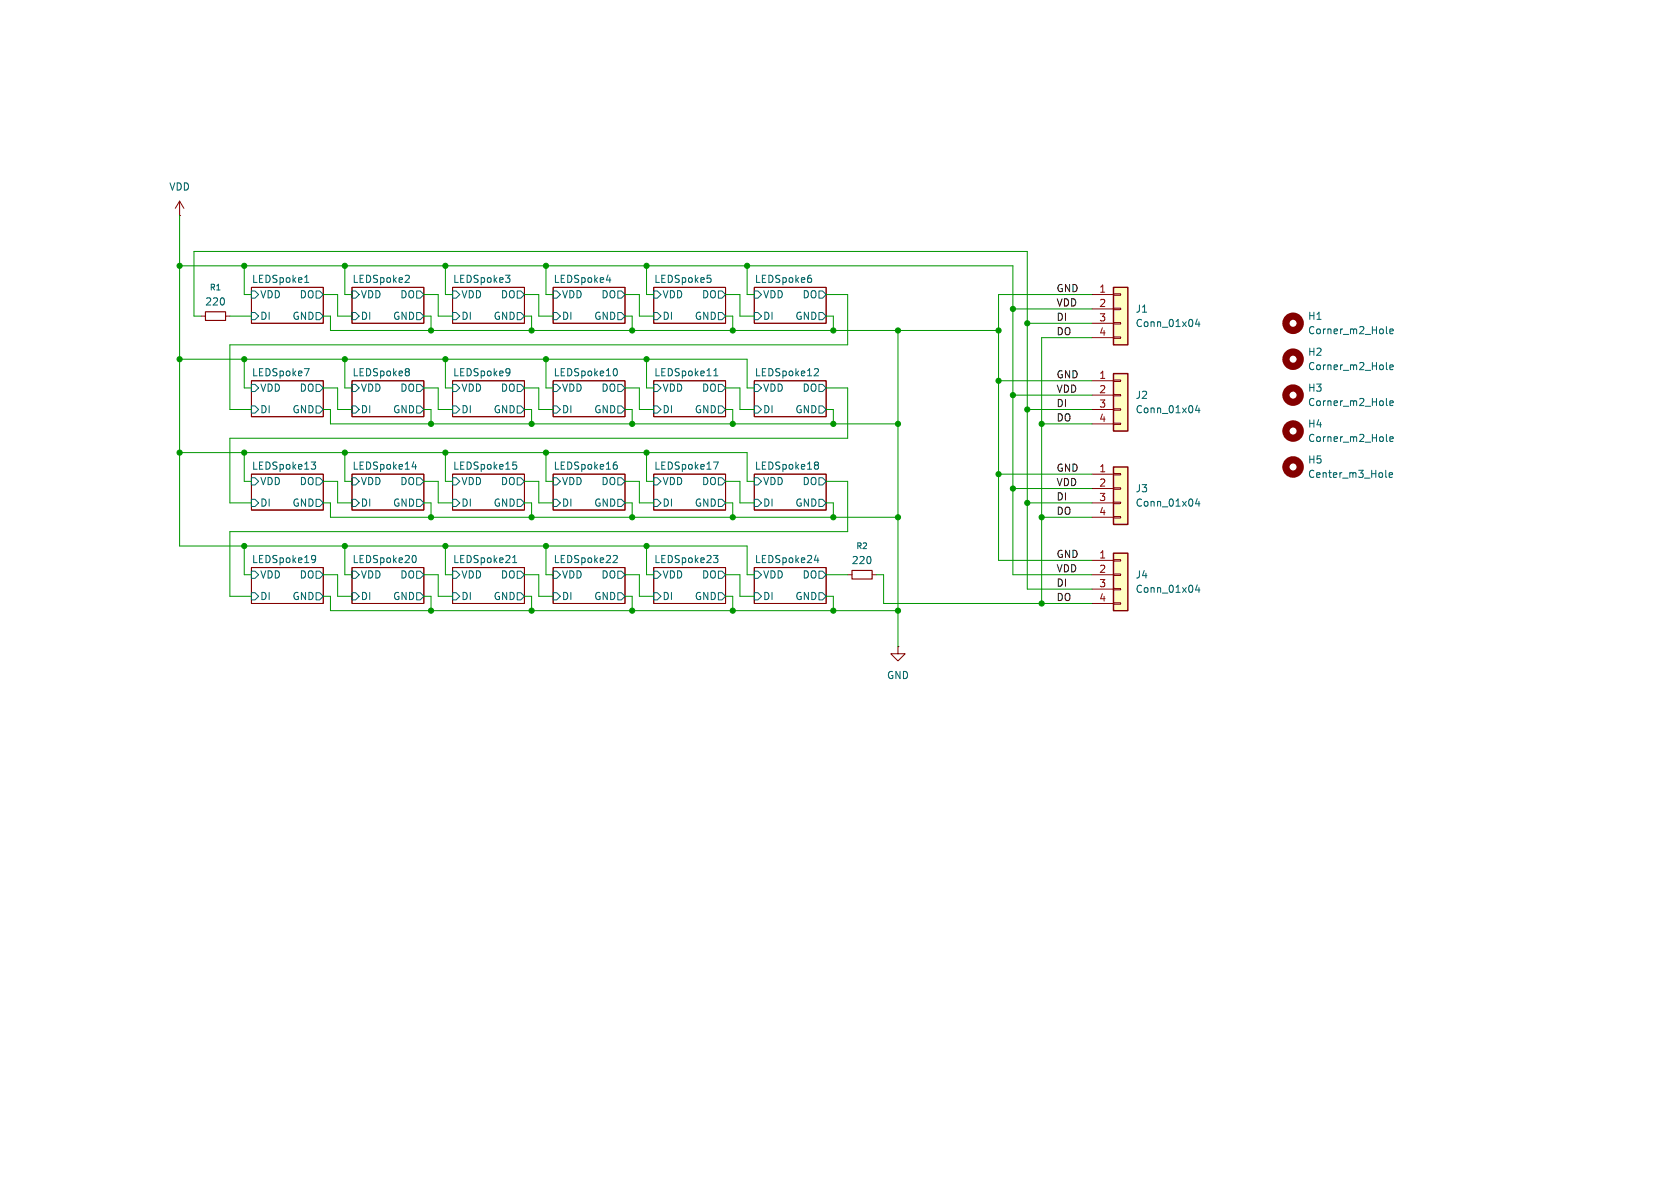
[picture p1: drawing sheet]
<svg xmlns="http://www.w3.org/2000/svg" width="297mm" height="210mm" viewBox="0 0 297 210" stroke-linecap="round" stroke-linejoin="round" font-family="sans-serif">
<g fill="none" stroke="#840000" stroke-width=".18">
<path d="M44.4 50.8h12.7v6.4h-12.7zM62.2 50.8h12.7v6.4h-12.7zM80 50.8h12.7v6.4h-12.7zM97.8 50.8h12.7v6.4h-12.7zM115.6 50.8h12.7v6.4h-12.7zM133.3 50.8h12.7v6.4h-12.7zM44.4 67.3h12.7v6.4h-12.7zM62.2 67.3h12.7v6.4h-12.7zM80 67.3h12.7v6.4h-12.7zM97.8 67.3h12.7v6.4h-12.7zM115.6 67.3h12.7v6.4h-12.7zM133.3 67.3h12.7v6.4h-12.7z"/>
<path d="M44.4 83.8h12.7v6.4h-12.7zM62.2 83.8h12.7v6.4h-12.7zM80 83.8h12.7v6.4h-12.7zM97.8 83.8h12.7v6.4h-12.7zM115.6 83.8h12.7v6.4h-12.7zM133.3 83.8h12.7v6.4h-12.7zM44.4 100.3h12.7v6.4h-12.7zM62.2 100.3h12.7v6.4h-12.7zM80 100.3h12.7v6.4h-12.7zM97.8 100.3h12.7v6.4h-12.7zM115.6 100.3h12.7v6.4h-12.7zM133.3 100.3h12.7v6.4h-12.7z"/>
<path d="M158.7 114.3v1.3h1.3l-1.3 1.2-1.2-1.2h1.2M158.7 114.3h.1"/>
</g>
<g fill="none" stroke="#006464" stroke-width=".18">
<path d="M44.4 55.2h.7l.6 .7-.6 .6h-.7zM44.4 51.4h.7l.6 .7-.6 .6h-.7zM53.9 49.9h.7M54.1 48.8l.1-.1v1.2M55.9 51.4h.6l.6 .7-.6 .6h-.6zM55.9 55.2h.6l.6 .7-.6 .6h-.6zM62.2 55.2h.7l.6 .7-.6 .6h-.7zM62.2 51.4h.7l.6 .7-.6 .6h-.7zM72.1 48.7l.3 .2-.1 .3-.7 .7h.8M73.7 51.4h.6l.6 .7-.6 .6h-.6zM73.7 55.2h.6l.6 .7-.6 .6h-.6zM80 55.2h.6l.7 .7-.7 .6h-.6z"/>
<path d="M80 51.4h.6l.7 .7-.7 .6h-.6zM89.4 48.7h.7l-.4 .4M89.9 49.1l.2 .3v.3l-.2 .2M91.4 51.4h.7l.6 .7-.6 .6h-.7zM91.4 55.2h.7l.6 .7-.6 .6h-.7zM97.8 55.2h.6l.7 .7-.7 .6h-.6zM97.8 51.4h.6l.7 .7-.7 .6h-.6zM107.2 49.5h.8M107.8 49.1v.8M109.2 51.4h.7l.6 .7-.6 .6h-.7zM109.2 55.2h.7l.6 .7-.6 .6h-.7zM115.6 55.2h.6l.6 .7-.6 .6h-.6z"/>
<path d="M115.6 51.4h.6l.6 .7-.6 .6h-.6zM125 48.7h.6M125.5 49.1l.2 .3v.3l-.2 .2M127 51.4h.6l.7 .7-.7 .6h-.6zM127 55.2h.6l.7 .7-.7 .6h-.6zM133.3 55.2h.7l.6 .7-.6 .6h-.7zM133.3 51.4h.7l.6 .7-.6 .6h-.7zM143.1 48.7h.3M143.2 49.1l.3 .3v.3l-.3 .2M144.8 51.4h.6l.6 .7-.6 .6h-.6zM144.8 55.2h.6l.6 .7-.6 .6h-.6zM44.4 71.8h.7l.6 .6-.6 .6h-.7z"/>
<path d="M44.4 67.9h.7l.6 .7-.6 .6h-.7zM53.8 65.2h.8l-.5 1.2M55.9 67.9h.6l.6 .7-.6 .6h-.6zM55.9 71.8h.6l.6 .6-.6 .6h-.6zM62.2 71.8h.7l.6 .6-.6 .6h-.7zM62.2 67.9h.7l.6 .7-.6 .6h-.7zM72.1 65.2l.3 .2-.3 .3 .3 .3v.2l-.3 .2M73.7 67.9h.6l.6 .7-.6 .6h-.6zM73.7 71.8h.6l.6 .6-.6 .6h-.6zM80 71.8h.6l.7 .6-.7 .6h-.6zM80 67.9h.6l.7 .7-.7 .6h-.6zM89.9 65.2l.2 .1a1.07 1.07 0 0 1-.1 1"/>
<path d="M90.1 65.7l-.2 .3M91.4 67.9h.7l.6 .7-.6 .6h-.7zM91.4 71.8h.7l.6 .6-.6 .6h-.7zM97.8 71.8h.6l.7 .6-.7 .6h-.6zM97.8 67.9h.6l.7 .7-.7 .6h-.6zM108.7 65.2a.68 .68 0 0 1 .5 .6 .68 .68 0 0 1-.5 .6M109.2 67.9h.7l.6 .7-.6 .6h-.7zM109.2 71.8h.7l.6 .6-.6 .6h-.7zM115.6 71.8h.6l.6 .6-.6 .6h-.6zM115.6 67.9h.6l.6 .7-.6 .6h-.6zM126.2 66.4h.7M126.2 65.5l.4-.3v1.2"/>
<path d="M127 67.9h.6l.7 .7-.7 .6h-.6zM127 71.8h.6l.7 .6-.7 .6h-.6zM133.3 71.8h.7l.6 .6-.6 .6h-.7zM133.3 67.9h.7l.6 .7-.6 .6h-.7zM144.2 65.2h.4l.1 .3-.8 .9h.8M144.8 67.9h.6l.6 .7-.6 .6h-.6zM144.8 71.8h.6l.6 .6-.6 .6h-.6zM44.4 88.3h.7l.6 .6-.6 .6h-.7zM44.4 84.5h.7l.6 .6-.6 .6h-.7zM55 81.7h.8l-.4 .5 .3 .1 .1 .4-.2 .2h-.4M55.3 98.2l.4 .1a.84 .84 0 0 1-.3 1.2h-.2M55.8 98.7l-.2 .3h-.3"/>
<path d="M55.9 84.5h.6l.6 .6-.6 .6h-.6zM55.9 88.3h.6l.6 .6-.6 .6h-.6zM62.2 88.3h.7l.6 .6-.6 .6h-.7zM62.2 84.5h.7l.6 .6-.6 .6h-.7zM72.9 82.5h.7M73.2 98.2a.68 .68 0 0 1 .4 .6 .68 .68 0 0 1-.4 .7M73.5 82.1v.8M73.7 84.5h.6l.6 .6-.6 .6h-.6zM73.7 88.3h.6l.6 .6-.6 .6h-.6zM80 88.3h.6l.7 .6-.7 .6h-.6zM80 84.5h.6l.7 .6-.7 .6h-.6zM90.6 99.5h.8"/>
<path d="M90.6 98.5l.4-.3v1.3M90.7 81.7h.6M90.8 82.2h.3l.3 .2-.2 .5h-.4M91.4 84.5h.7l.6 .6-.6 .6h-.7zM91.4 88.3h.7l.6 .6-.6 .6h-.7zM97.8 88.3h.6l.7 .6-.7 .6h-.6zM97.8 84.5h.6l.7 .6-.7 .6h-.6zM108.6 98.2h.4l.1 .3-.7 1h.7M108.7 82.2h.2l.2 .2v.4l-.4 .1M109 81.7h-.3M109.2 84.5h.7l.6 .6-.6 .6h-.7zM109.2 88.3h.7l.6 .6-.6 .6h-.7z"/>
<path d="M115.6 88.3h.6l.6 .6-.6 .6h-.6zM115.6 84.5h.6l.6 .6-.6 .6h-.6zM126.1 98.2h.8l-.4 .5 .4 .1v.4l-.2 .3h-.4M126.1 81.7h.9l-.6 1.2M127 84.5h.6l.7 .6-.7 .6h-.6zM127 88.3h.6l.7 .6-.7 .6h-.6zM133.3 88.3h.7l.6 .6-.6 .6h-.7zM133.3 84.5h.7l.6 .6-.6 .6h-.7zM144 99h.8M144.2 81.7h.3l.2 .2-.2 .3M144.2 82.2h.3M144.5 82.2l.2 .3v.2l-.1 .2h-.4"/>
<path d="M144.6 98.6v.9M144.8 84.5h.6l.6 .6-.6 .6h-.6zM144.8 88.3h.6l.6 .6-.6 .6h-.6zM44.4 104.8h.7l.6 .6-.6 .6h-.7zM44.4 101h.7l.6 .6-.6 .6h-.7zM55.9 101h.6l.6 .6-.6 .6h-.6zM55.9 104.8h.6l.6 .6-.6 .6h-.6zM62.2 104.8h.7l.6 .6-.6 .6h-.7zM62.2 101h.7l.6 .6-.6 .6h-.7zM73.7 101h.6l.6 .6-.6 .6h-.6zM73.7 104.8h.6l.6 .6-.6 .6h-.6zM80 104.8h.6l.7 .6-.7 .6h-.6z"/>
<path d="M80 101h.6l.7 .6-.7 .6h-.6zM91.4 101h.7l.6 .6-.6 .6h-.7zM91.4 104.8h.7l.6 .6-.6 .6h-.7zM97.8 104.8h.6l.7 .6-.7 .6h-.6zM97.8 101h.6l.7 .6-.7 .6h-.6zM109.2 101h.7l.6 .6-.6 .6h-.7zM109.2 104.8h.7l.6 .6-.6 .6h-.7zM115.6 104.8h.6l.6 .6-.6 .6h-.6zM115.6 101h.6l.6 .6-.6 .6h-.6zM127 101h.6l.7 .6-.7 .6h-.6zM127 104.8h.6l.7 .6-.7 .6h-.6zM133.3 104.8h.7l.6 .6-.6 .6h-.7z"/>
<path d="M133.3 101h.7l.6 .6-.6 .6h-.7zM144.8 101h.6l.6 .6-.6 .6h-.6zM144.8 104.8h.6l.6 .6-.6 .6h-.6z"/>
</g>
<path d="M196.8 66h2.6v10.2h-2.6z" fill="#ffffc2"/>
<path d="M196.8 66h2.6v10.2h-2.6z" fill="none" stroke="#840000" stroke-width=".25"/>
<path d="M193 67.3h3.8M193 69.9h3.8M193 72.4h3.8M193 74.9h3.8M196.8 67.2h1.3v.2h-1.3zM196.8 69.7h1.3v.3h-1.3zM196.8 72.3h1.3v.2h-1.3zM196.8 74.8h1.3v.3h-1.3z" fill="none" stroke="#840000" stroke-width=".18"/>
<path d="M245.2 58.9l.1 .1M245.7 58.6l.6-.1-.1-.3h-.3l-.2 .1 .1 .6h.4M211.7 71.6l-.3 .9h.7M212 72.1v.9" fill="none" stroke="#006464" stroke-width=".18"/>
<circle cx="228.6" cy="57.1" r="1.27" fill="none" stroke="#840000" stroke-width="1.3"/>
<path d="M196.8 50.8h2.6v10.2h-2.6z" fill="#ffffc2"/>
<path d="M196.8 50.8h2.6v10.2h-2.6z" fill="none" stroke="#840000" stroke-width=".25"/>
<g fill="none" stroke="#840000" stroke-width=".18">
<path d="M31.7 38.1h.1M31.7 35.6l-.7 1.2M31.7 35.6l.8 1.2M31.7 35.6v2.5M35.6 55.9h.7M39.9 55.9h.7M193 52.1h3.8M193 54.6h3.8M193 57.2h3.8M193 59.7h3.8M196.8 51.9h1.3v.3h-1.3zM196.8 54.5h1.3v.2h-1.3z"/>
<path d="M196.8 57h1.3v.3h-1.3zM196.8 59.6h1.3v.2h-1.3zM149.9 101.6h.7M154.2 101.6h.7"/>
</g>
<path d="M211.7 56.4l-.3 .9h.7M212 56.9v.8M245.2 78h.1M245.2 71.6l.1 .1M245.2 65.3h.1M245.7 77.6l.6-.1-.1-.2-.3-.1-.2 .2 .1 .6h.4M245.7 64.9l.6-.1-.1-.2-.3-.1-.2 .2 .1 .6h.4M245.7 71.3l.6-.1-.1-.3h-.3l-.2 .1 .1 .6h.4M245 84.3l.2 .1M245.6 84l.6-.1-.1-.3h-.3l-.2 .1v.6h.5" fill="none" stroke="#006464" stroke-width=".18"/>
<g fill="none" stroke="#840000" stroke-width="1.3">
<circle cx="228.6" cy="69.8" r="1.27"/>
<circle cx="228.6" cy="76.2" r="1.27"/>
<circle cx="228.6" cy="63.5" r="1.27"/>
<circle cx="228.6" cy="82.5" r="1.27"/>
</g>
<path d="M36.3 55.1h3.6v1.5h-3.6zM150.6 100.8h3.6v1.6h-3.6z" fill="none" stroke="#840000" stroke-width=".2"/>
<path d="M196.8 82.6h2.6v10.1h-2.6z" fill="#ffffc2"/>
<path d="M196.8 82.6h2.6v10.1h-2.6z" fill="none" stroke="#840000" stroke-width=".25"/>
<path d="M193 83.8h3.8M193 86.4h3.8M193 88.9h3.8M193 91.4h3.8M196.8 83.7h1.3v.2h-1.3zM196.8 86.2h1.3v.3h-1.3zM196.8 88.8h1.3v.2h-1.3zM196.8 91.3h1.3v.3h-1.3z" fill="none" stroke="#840000" stroke-width=".18"/>
<path d="M211.7 88.1l-.3 1h.7M212 88.6v.9" fill="none" stroke="#006464" stroke-width=".18"/>
<path d="M196.8 97.8h2.6v10.2h-2.6z" fill="#ffffc2"/>
<path d="M196.8 97.8h2.6v10.2h-2.6z" fill="none" stroke="#840000" stroke-width=".25"/>
<path d="M193 99.1h3.8M196.8 98.9h1.3v.3h-1.3zM193 101.6h3.8M193 104.1h3.8M193 106.7h3.8M196.8 101.5h1.3v.2h-1.3zM196.8 104h1.3v.3h-1.3zM196.8 106.6h1.3v.2h-1.3z" fill="none" stroke="#840000" stroke-width=".18"/>
<path d="M211.7 103.4l-.3 .9h.7M212 103.9v.8" fill="none" stroke="#006464" stroke-width=".18"/>
<g fill="none" stroke="#009600" stroke-width=".18">
<path d="M31.7 38.1v58.4h100.4v5.1h1.2M31.7 47h147.4v54.6h13.9M35.6 55.9h-1.3v-11.4h147.3v59.6h11.4M40.6 55.9h3.8M43.2 47v5.1h1.2M57.1 52.1h2.6v3.8h2.5M57.1 55.9h1.3v2.5h118.1M61 47v5.1h1.2M74.9 55.9h1.3v2.5M74.9 52.1h2.6v3.8h2.5M78.7 47v5.1h1.3M92.7 55.9h1.3v2.5"/>
<path d="M92.7 52.1h2.5v3.8h2.6M96.5 47v5.1h1.3M110.5 52.1h2.5v3.8h2.6M110.5 55.9h1.3v2.5M114.3 47v5.1h1.3M128.3 52.1h2.5v3.8h2.5M128.3 55.9h1.2v2.5M132.1 47v5.1h1.2M146 52.1h3.9v8.9h-109.3v11.4h3.8M146 55.9h1.3v2.5M158.7 58.4v55.9M179.1 54.6h13.9"/>
<path d="M181.6 57.2h11.4M193 52.1h-16.5v47h16.5M193 59.7h-8.9v47M31.7 63.5h100.4v5.1h1.2M43.2 63.5v5.1h1.2M57.1 72.4h1.3v2.5h100.3M57.1 68.6h2.6v3.8h2.5M61 63.5v5.1h1.2M74.9 72.4h1.3v2.5M74.9 68.6h2.6v3.8h2.5M78.7 63.5v5.1h1.3M92.7 72.4h1.3v2.5"/>
<path d="M92.7 68.6h2.5v3.8h2.6M96.5 63.5v5.1h1.3M110.5 72.4h1.3v2.5M110.5 68.6h2.5v3.8h2.6M114.3 63.5v5.1h1.3M128.3 72.4h1.2v2.5M128.3 68.6h2.5v3.8h2.5M146 72.4h1.3v2.5M146 68.6h3.9v8.9h-109.3v11.4h3.8M176.5 67.3h16.5M179.1 69.9h13.9M181.6 72.4h11.4"/>
<path d="M184.1 74.9h8.9M31.7 80h100.4v5.1h1.2M43.2 96.5v5.1h1.2M43.2 80v5.1h1.2M57.1 88.9h1.3v2.5h100.3M57.1 85.1h2.6v3.8h2.5M61 96.5v5.1h1.2M61 80v5.1h1.2M74.9 88.9h1.3v2.5M74.9 85.1h2.6v3.8h2.5M78.7 96.5v5.1h1.3M78.7 80v5.1h1.3"/>
<path d="M92.7 88.9h1.3v2.5M92.7 85.1h2.5v3.8h2.6M96.5 80v5.1h1.3M96.5 96.5v5.1h1.3M110.5 88.9h1.3v2.5M110.5 85.1h2.5v3.8h2.6M114.3 96.5v5.1h1.3M114.3 80v5.1h1.3M128.3 88.9h1.2v2.5M128.3 85.1h2.5v3.8h2.5M146 85.1h3.9v8.9h-109.3v11.4h3.8M146 88.9h1.3v2.5"/>
<path d="M176.5 83.8h16.5M179.1 86.4h13.9M181.6 88.9h11.4M184.1 91.4h8.9M57.1 101.6h2.6v3.8h2.5M57.1 105.4h1.3v2.6h100.3M74.9 105.4h1.3v2.6M74.9 101.6h2.6v3.8h2.5M92.7 105.4h1.3v2.6M92.7 101.6h2.5v3.8h2.6M110.5 101.6h2.5v3.8h2.6M110.5 105.4h1.3v2.6"/>
<path d="M128.3 101.6h2.5v3.8h2.5M128.3 105.4h1.2v2.6M146 101.6h3.9M146 105.4h1.3v2.6M154.9 101.6h1.3v5.1h36.8"/>
</g>
<g fill="#009600" stroke="#009600" stroke-width=".18">
<circle cx="76.2" cy="58.4" r=".46"/>
<circle cx="78.7" cy="47" r=".46"/>
<circle cx="43.2" cy="47" r=".46"/>
<circle cx="31.7" cy="47" r=".46"/>
<circle cx="78.7" cy="63.5" r=".46"/>
<circle cx="43.2" cy="63.5" r=".46"/>
<circle cx="31.7" cy="63.5" r=".46"/>
<circle cx="61" cy="47" r=".46"/>
<circle cx="61" cy="63.5" r=".46"/>
<circle cx="96.5" cy="63.5" r=".46"/>
<circle cx="78.7" cy="80" r=".46"/>
<circle cx="76.2" cy="74.9" r=".46"/>
<circle cx="61" cy="96.5" r=".46"/>
<circle cx="76.2" cy="91.4" r=".46"/>
<circle cx="78.7" cy="96.5" r=".46"/>
<circle cx="96.5" cy="96.5" r=".46"/>
<circle cx="94" cy="91.4" r=".46"/>
<circle cx="76.2" cy="108" r=".46"/>
<circle cx="94" cy="108" r=".46"/>
<circle cx="96.5" cy="80" r=".46"/>
<circle cx="94" cy="74.9" r=".46"/>
<circle cx="114.3" cy="47" r=".46"/>
<circle cx="96.5" cy="47" r=".46"/>
<circle cx="114.3" cy="63.5" r=".46"/>
<circle cx="111.8" cy="74.9" r=".46"/>
<circle cx="94" cy="58.4" r=".46"/>
<circle cx="111.8" cy="58.4" r=".46"/>
<circle cx="61" cy="80" r=".46"/>
<circle cx="31.7" cy="80" r=".46"/>
<circle cx="43.2" cy="80" r=".46"/>
<circle cx="43.2" cy="96.5" r=".46"/>
<circle cx="158.7" cy="108" r=".46"/>
<circle cx="129.5" cy="91.4" r=".46"/>
<circle cx="158.7" cy="91.4" r=".46"/>
<circle cx="147.3" cy="91.4" r=".46"/>
<circle cx="129.5" cy="108" r=".46"/>
<circle cx="147.3" cy="108" r=".46"/>
<circle cx="184.1" cy="74.9" r=".46"/>
<circle cx="176.5" cy="58.4" r=".46"/>
<circle cx="158.7" cy="58.4" r=".46"/>
<circle cx="158.7" cy="74.9" r=".46"/>
<circle cx="176.5" cy="67.3" r=".46"/>
<circle cx="179.1" cy="54.6" r=".46"/>
<circle cx="181.6" cy="57.2" r=".46"/>
<circle cx="111.8" cy="108" r=".46"/>
<circle cx="114.3" cy="96.5" r=".46"/>
<circle cx="111.8" cy="91.4" r=".46"/>
<circle cx="114.3" cy="80" r=".46"/>
<circle cx="129.5" cy="74.9" r=".46"/>
<circle cx="129.5" cy="58.4" r=".46"/>
<circle cx="147.3" cy="74.9" r=".46"/>
<circle cx="132.1" cy="47" r=".46"/>
<circle cx="147.3" cy="58.4" r=".46"/>
<circle cx="181.6" cy="88.9" r=".46"/>
<circle cx="179.1" cy="86.4" r=".46"/>
<circle cx="176.5" cy="83.8" r=".46"/>
<circle cx="184.1" cy="91.4" r=".46"/>
<circle cx="179.1" cy="69.9" r=".46"/>
<circle cx="181.6" cy="72.4" r=".46"/>
<circle cx="184.1" cy="106.7" r=".46"/>
</g>
<g font-size="1.8" fill="#006464">
<text x="29.8" y="33.9">VDD</text>
<text x="44.4" y="50.1">LEDSpoke1</text>
<text x="45.9" y="52.9">VDD</text>
<text x="52.9" y="52.9">DO</text>
<text x="62.2" y="50.1">LEDSpoke2</text>
<text x="63.7" y="52.9">VDD</text>
<text x="70.7" y="52.9">DO</text>
<text x="80" y="50.1">LEDSpoke3</text>
<text x="81.5" y="52.9">VDD</text>
<text x="88.4" y="52.9">DO</text>
<text x="97.8" y="50.1">LEDSpoke4</text>
<text x="99.3" y="52.9">VDD</text>
<text x="106.2" y="52.9">DO</text>
<text x="115.6" y="50.1">LEDSpoke5</text>
<text x="117" y="52.9">VDD</text>
<text x="124" y="52.9">DO</text>
<text x="133.3" y="50.1">LEDSpoke6</text>
<text x="134.8" y="52.9">VDD</text>
<text x="141.8" y="52.9">DO</text>
<text x="36.2" y="54.2">220</text>
<text x="45.9" y="56.7">DI</text>
<text x="51.6" y="56.7">GND</text>
<text x="63.7" y="56.7">DI</text>
<text x="69.4" y="56.7">GND</text>
<text x="81.5" y="56.7">DI</text>
<text x="87.2" y="56.7">GND</text>
<text x="99.3" y="56.7">DI</text>
<text x="105" y="56.7">GND</text>
<text x="117" y="56.7">DI</text>
<text x="122.7" y="56.7">GND</text>
<text x="134.8" y="56.7">DI</text>
<text x="140.5" y="56.7">GND</text>
<text x="200.7" y="55.5">J1</text>
<text x="200.7" y="58">Conn_01x04</text>
<text x="231.1" y="59.3">Corner_m2_Hole</text>
<text x="231.1" y="56.7">H1</text>
<text x="231.1" y="65.6">Corner_m2_Hole</text>
<text x="231.1" y="63.1">H2</text>
<text x="44.4" y="66.6">LEDSpoke7</text>
<text x="45.9" y="69.4">VDD</text>
<text x="52.9" y="69.4">DO</text>
<text x="62.2" y="66.6">LEDSpoke8</text>
<text x="63.7" y="69.4">VDD</text>
<text x="70.7" y="69.4">DO</text>
<text x="80" y="66.6">LEDSpoke9</text>
<text x="81.5" y="69.4">VDD</text>
<text x="88.4" y="69.4">DO</text>
<text x="97.8" y="66.6">LEDSpoke10</text>
<text x="99.3" y="69.4">VDD</text>
<text x="106.2" y="69.4">DO</text>
<text x="115.6" y="66.6">LEDSpoke11</text>
<text x="117" y="69.4">VDD</text>
<text x="124" y="69.4">DO</text>
<text x="133.3" y="66.6">LEDSpoke12</text>
<text x="134.8" y="69.4">VDD</text>
<text x="141.8" y="69.4">DO</text>
<text x="200.7" y="70.7">J2</text>
<text x="231.1" y="72">Corner_m2_Hole</text>
<text x="231.1" y="69.4">H3</text>
<text x="45.9" y="73.3">DI</text>
<text x="51.6" y="73.3">GND</text>
<text x="63.7" y="73.3">DI</text>
<text x="69.4" y="73.3">GND</text>
<text x="81.5" y="73.3">DI</text>
<text x="87.2" y="73.3">GND</text>
<text x="99.3" y="73.3">DI</text>
<text x="105" y="73.3">GND</text>
<text x="117" y="73.3">DI</text>
<text x="122.7" y="73.3">GND</text>
<text x="134.8" y="73.3">DI</text>
<text x="140.5" y="73.3">GND</text>
<text x="200.7" y="73.3">Conn_01x04</text>
<text x="231.1" y="75.8">H4</text>
<text x="44.4" y="83.1">LEDSpoke13</text>
<text x="62.2" y="83.1">LEDSpoke14</text>
<text x="80" y="83.1">LEDSpoke15</text>
<text x="97.8" y="83.1">LEDSpoke16</text>
<text x="115.6" y="83.1">LEDSpoke17</text>
<text x="133.3" y="83.1">LEDSpoke18</text>
<text x="231.1" y="78.3">Corner_m2_Hole</text>
<text x="231.1" y="82.1">H5</text>
<text x="45.9" y="89.8">DI</text>
<text x="45.9" y="86">VDD</text>
<text x="51.6" y="89.8">GND</text>
<text x="52.9" y="86">DO</text>
<text x="63.7" y="89.8">DI</text>
<text x="63.7" y="86">VDD</text>
<text x="69.4" y="89.8">GND</text>
<text x="70.7" y="86">DO</text>
<text x="81.5" y="89.8">DI</text>
<text x="81.5" y="86">VDD</text>
<text x="87.2" y="89.8">GND</text>
<text x="88.4" y="86">DO</text>
<text x="99.3" y="89.8">DI</text>
<text x="99.3" y="86">VDD</text>
<text x="105" y="89.8">GND</text>
<text x="106.2" y="86">DO</text>
<text x="117" y="89.8">DI</text>
<text x="117" y="86">VDD</text>
<text x="122.7" y="89.8">GND</text>
<text x="124" y="86">DO</text>
<text x="134.8" y="89.8">DI</text>
<text x="134.8" y="86">VDD</text>
<text x="140.5" y="89.8">GND</text>
<text x="141.8" y="86">DO</text>
<text x="200.7" y="87.2">J3</text>
<text x="200.7" y="89.8">Conn_01x04</text>
<text x="231.1" y="84.7">Center_m3_Hole</text>
<text x="44.4" y="99.6">LEDSpoke19</text>
<text x="62.2" y="99.6">LEDSpoke20</text>
<text x="80" y="99.6">LEDSpoke21</text>
<text x="97.8" y="99.6">LEDSpoke22</text>
<text x="115.6" y="99.6">LEDSpoke23</text>
<text x="133.3" y="99.6">LEDSpoke24</text>
<text x="150.5" y="99.9">220</text>
<text x="45.9" y="106.3">DI</text>
<text x="45.9" y="102.5">VDD</text>
<text x="51.6" y="106.3">GND</text>
<text x="52.9" y="102.5">DO</text>
<text x="63.7" y="106.3">DI</text>
<text x="63.7" y="102.5">VDD</text>
<text x="69.4" y="106.3">GND</text>
<text x="70.7" y="102.5">DO</text>
<text x="81.5" y="106.3">DI</text>
<text x="81.5" y="102.5">VDD</text>
<text x="87.2" y="106.3">GND</text>
<text x="88.4" y="102.5">DO</text>
<text x="99.3" y="106.3">DI</text>
<text x="99.3" y="102.5">VDD</text>
<text x="105" y="106.3">GND</text>
<text x="106.2" y="102.5">DO</text>
<text x="117" y="106.3">DI</text>
<text x="117" y="102.5">VDD</text>
<text x="122.7" y="106.3">GND</text>
<text x="124" y="102.5">DO</text>
<text x="134.8" y="106.3">DI</text>
<text x="134.8" y="102.5">VDD</text>
<text x="140.5" y="106.3">GND</text>
<text x="141.8" y="102.5">DO</text>
<text x="200.7" y="102.5">J4</text>
<text x="200.7" y="105">Conn_01x04</text>
<text x="156.7" y="120.2">GND</text>
</g>
<g font-size="1.8" fill="#0f0f0f">
<text x="186.7" y="51.7">GND</text>
<text x="186.7" y="54.3">VDD</text>
<text x="186.7" y="56.8">DI</text>
<text x="186.7" y="59.3">DO</text>
<text x="186.7" y="69.5">VDD</text>
<text x="186.7" y="67">GND</text>
<text x="186.7" y="74.6">DO</text>
<text x="186.7" y="72">DI</text>
<text x="186.7" y="83.5">GND</text>
<text x="186.7" y="88.6">DI</text>
<text x="186.7" y="86">VDD</text>
<text x="186.7" y="91.1">DO</text>
<text x="186.7" y="98.7">GND</text>
<text x="186.7" y="101.3">VDD</text>
<text x="186.7" y="103.8">DI</text>
<text x="186.7" y="106.3">DO</text>
</g>
<g font-size="1.8" fill="#a90000">
<text x="194.2" y="51.8">1</text>
<text x="194.2" y="54.4">2</text>
<text x="194.2" y="56.9">3</text>
<text x="194.2" y="59.4">4</text>
<text x="194.2" y="67.1">1</text>
<text x="194.2" y="69.6">2</text>
<text x="194.2" y="72.1">3</text>
<text x="194.2" y="74.7">4</text>
<text x="194.2" y="83.6">1</text>
<text x="194.2" y="86.1">2</text>
<text x="194.2" y="88.6">3</text>
<text x="194.2" y="91.2">4</text>
<text x="194.2" y="98.8">1</text>
<text x="194.2" y="101.3">2</text>
<text x="194.2" y="103.9">3</text>
<text x="194.2" y="106.4">4</text>
</g>
<g font-size="1.4" fill="#006464">
<text x="37" y="51.5">R1</text>
<text x="151.3" y="97.3">R2</text>
</g>
</svg>
